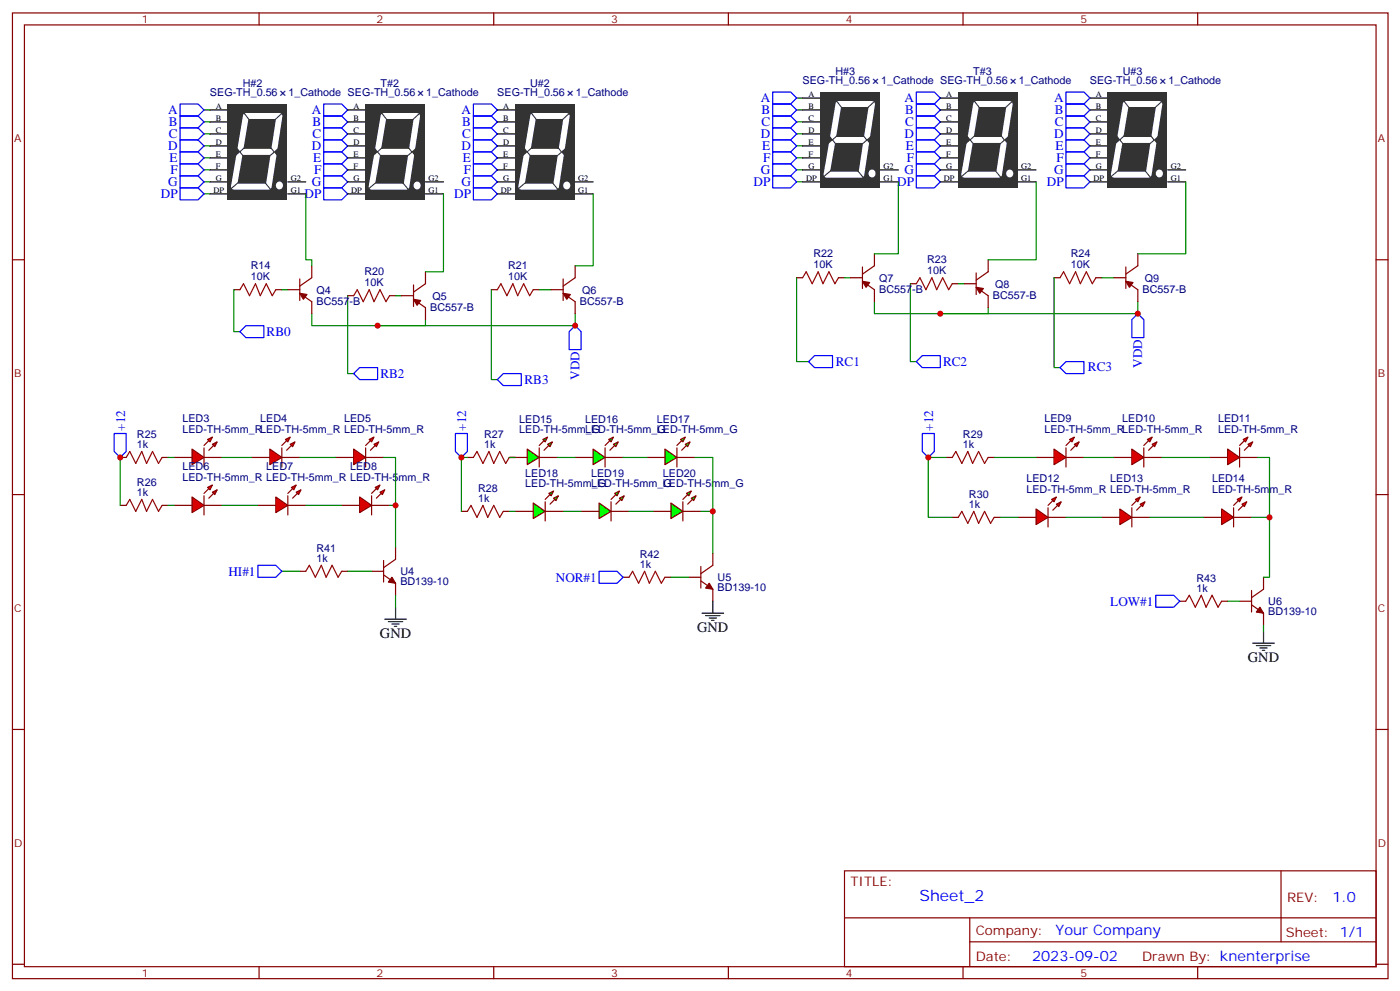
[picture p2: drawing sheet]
<svg xmlns="http://www.w3.org/2000/svg" width="413mm" height="292mm" viewBox="0 0 413 292" stroke-linecap="round" stroke-linejoin="round" font-family="sans-serif">
<g fill="none" stroke="#870000" stroke-width=".35">
<path d="M3.7 3.8h405.3v284.3h-405.3zM7.2 7.3h398.3v277.3h-398.3zM76.3 3.8v3.5M145.5 3.8v3.5M214.6 3.8v3.5M283.8 3.8v3.5M352.9 3.8v3.5M3.7 76.5h3.5M405.5 76.5h3.5M3.7 145.6h3.5M405.5 145.6h3.5M3.7 214.8h3.5"/>
<path d="M405.5 214.8h3.5M248.8 256.4h156.7v28.2h-156.7zM377.5 256.4v20.9M248.9 270.2h156.5M285.8 277.3h119.6M285.8 270.2v14.2M3.7 283.9h3.5M76.3 284.6v3.5M145.5 284.6v3.5M214.6 284.6v3.5M283.8 284.6v3.5M352.9 284.6v3.5"/>
<path d="M405.5 283.9h3.5"/>
</g>
<path d="M60.1 39.4h1.8M60.1 35.9h1.8M60.1 32.4h1.8M60.1 57.1h1.8M60.1 53.6h1.8M60.1 50h1.8M60.1 46.5h1.8M60.1 43h1.8" fill="none" stroke="#008700" stroke-width=".35"/>
<path d="M61.9 32.4h5.3M61.9 35.9h5.3M61.9 39.4h5.3M61.9 43h5.3M61.9 46.5h5.3M61.9 50h5.3M61.9 53.6h5.3M61.9 57.1h5.3M84.8 53.6h5.3M84.8 57.1h5.3" fill="none" stroke="#000" stroke-width=".35"/>
<path d="M67 30.6h17.6v28.3h-17.6z" fill="#333"/>
<path d="M70.7 44.7l-1.8 10.3h10.3l3.1-20.9h-9.8l-1.8 10.6h9.9" fill="none" stroke="#fff" stroke-width="1.8"/>
<path d="M71.8 33.1l9 11.7-13.3 11.2M83.4 33.1l-12.7 11.6 9.5 11.7" fill="none" stroke="#333" stroke-width=".32"/>
<path d="M69.6 43.2l1.2 1.5-1.6 1.5zM80.7 44.7l1.1 1.3 .4-2.6z" fill="#333"/>
<circle cx="82.3" cy="54.6" r="1.11" fill="#fff"/>
<g fill="none" stroke="#00f" stroke-width=".35">
<path d="M53.1 30.6h5.2l1.8 1.8-1.8 1.7h-5.2zM53.1 34.1h5.2l1.8 1.8-1.8 1.8h-5.2zM53.1 37.7h5.2l1.8 1.7-1.8 1.8h-5.2zM95.4 37.7h5.3l1.7 1.7-1.7 1.8h-5.3zM95.4 34.1h5.3l1.7 1.8-1.7 1.8h-5.3zM95.4 30.6h5.3l1.7 1.8-1.7 1.7h-5.3zM53.1 41.2h5.2l1.8 1.8-1.8 1.7h-5.2zM53.1 44.7h5.2l1.8 1.8-1.8 1.8h-5.2zM53.1 48.3h5.2l1.8 1.7-1.8 1.8h-5.2zM53.1 51.8h5.2l1.8 1.8-1.8 1.7h-5.2zM53.1 55.3h5.2l1.8 1.8-1.8 1.7h-5.2zM95.4 55.3h5.3l1.7 1.8-1.7 1.7h-5.3z"/>
<path d="M95.4 51.8h5.3l1.7 1.8-1.7 1.7h-5.3zM95.4 48.3h5.3l1.7 1.7-1.7 1.8h-5.3zM95.4 44.7h5.3l1.7 1.8-1.7 1.8h-5.3zM95.4 41.2h5.3l1.7 1.8-1.7 1.7h-5.3z"/>
</g>
<path d="M102.4 32.4h5.3M102.4 35.9h5.3M102.4 39.4h5.3M102.4 43h5.3M102.4 46.5h5.3M102.4 50h5.3M102.4 53.6h5.3M102.4 57.1h5.3M125.4 53.6h5.3M125.4 57.1h5.3" fill="none" stroke="#000" stroke-width=".35"/>
<path d="M107.6 30.6h17.6v28.3h-17.6z" fill="#333"/>
<path d="M111.3 44.7l-1.8 10.3h10.2l3.2-20.9h-9.9l-1.7 10.6h9.8" fill="none" stroke="#fff" stroke-width="1.8"/>
<path d="M112.3 33.1l9.1 11.7-13.3 11.2M124 33.1l-12.8 11.6 9.6 11.7" fill="none" stroke="#333" stroke-width=".32"/>
<path d="M110.2 43.2l1.2 1.5-1.6 1.5zM121.3 44.7l1.1 1.3 .4-2.6z" fill="#333"/>
<circle cx="122.8" cy="54.6" r="1.11" fill="#fff"/>
<path d="M139.5 37.7h5.3l1.7 1.7-1.7 1.8h-5.3zM139.5 34.1h5.3l1.7 1.8-1.7 1.8h-5.3zM139.5 30.6h5.3l1.7 1.8-1.7 1.7h-5.3zM139.5 55.3h5.3l1.7 1.8-1.7 1.7h-5.3zM139.5 51.8h5.3l1.7 1.8-1.7 1.7h-5.3zM139.5 48.3h5.3l1.7 1.7-1.7 1.8h-5.3zM139.5 44.7h5.3l1.7 1.8-1.7 1.8h-5.3zM139.5 41.2h5.3l1.7 1.8-1.7 1.7h-5.3z" fill="none" stroke="#00f" stroke-width=".35"/>
<path d="M146.5 32.4h5.3M146.5 35.9h5.3M146.5 39.4h5.3M146.5 43h5.3M146.5 46.5h5.3M146.5 50h5.3M146.5 53.6h5.3M146.5 57.1h5.3M169.5 53.6h5.3M169.5 57.1h5.3" fill="none" stroke="#000" stroke-width=".35"/>
<path d="M151.7 30.6h17.6v28.3h-17.6z" fill="#333"/>
<path d="M155.4 44.7l-1.8 10.3h10.2l3.2-20.9h-9.9l-1.7 10.6h9.8" fill="none" stroke="#fff" stroke-width="1.8"/>
<path d="M156.4 33.1l9.1 11.7-13.3 11.2M168.1 33.1l-12.8 11.6 9.6 11.7" fill="none" stroke="#333" stroke-width=".32"/>
<path d="M154.3 43.2l1.2 1.5-1.6 1.5zM165.3 44.7l1.2 1.3 .4-2.6z" fill="#333"/>
<circle cx="166.9" cy="54.6" r="1.11" fill="#fff"/>
<path d="M234.7 39.4h1.8M234.7 35.9h1.8M234.7 32.4h1.8M234.7 28.9h1.8M234.7 53.6h1.8M234.7 50h1.8M234.7 46.5h1.8M234.7 43h1.8" fill="none" stroke="#008700" stroke-width=".35"/>
<path d="M236.5 28.9h5.3M236.5 32.4h5.3M236.5 35.9h5.3M236.5 39.4h5.3M236.5 43h5.3M236.5 46.5h5.3M236.5 50h5.3M236.5 53.6h5.3M259.4 50h5.3M259.4 53.6h5.3" fill="none" stroke="#000" stroke-width=".35"/>
<path d="M241.6 27.1h17.7v28.2h-17.7z" fill="#333"/>
<path d="M245.3 41.2l-1.7 10.2h10.2l3.2-20.8h-9.9l-1.8 10.6h9.9" fill="none" stroke="#fff" stroke-width="1.8"/>
<path d="M246.4 29.6l9 11.7-13.3 11.2M258 29.6l-12.7 11.6 9.5 11.6" fill="none" stroke="#333" stroke-width=".32"/>
<path d="M244.3 39.7l1.2 1.5-1.7 1.4zM255.3 41.2l1.1 1.3 .4-2.7z" fill="#333"/>
<circle cx="256.9" cy="51.1" r="1.11" fill="#fff"/>
<g fill="none" stroke="#00f" stroke-width=".35">
<path d="M227.7 27.1h5.3l1.7 1.8-1.7 1.7h-5.3zM227.7 30.6h5.3l1.7 1.8-1.7 1.7h-5.3zM227.7 34.1h5.3l1.7 1.8-1.7 1.8h-5.3zM227.7 37.7h5.3l1.7 1.7-1.7 1.8h-5.3zM270 37.7h5.3l1.8 1.7-1.8 1.8h-5.3zM270 34.1h5.3l1.8 1.8-1.8 1.8h-5.3zM270 30.6h5.3l1.8 1.8-1.8 1.7h-5.3zM270 27.1h5.3l1.8 1.8-1.8 1.7h-5.3zM227.7 41.2h5.3l1.7 1.8-1.7 1.7h-5.3zM227.7 44.7h5.3l1.7 1.8-1.7 1.8h-5.3zM227.7 48.3h5.3l1.7 1.7-1.7 1.8h-5.3zM227.7 51.8h5.3l1.7 1.8-1.7 1.7h-5.3z"/>
<path d="M270 51.8h5.3l1.8 1.8-1.8 1.7h-5.3zM270 48.3h5.3l1.8 1.7-1.8 1.8h-5.3zM270 44.7h5.3l1.8 1.8-1.8 1.8h-5.3zM270 41.2h5.3l1.8 1.8-1.8 1.7h-5.3z"/>
</g>
<path d="M277.1 28.9h5.3M277.1 32.4h5.3M277.1 35.9h5.3M277.1 39.4h5.3M277.1 43h5.3M277.1 46.5h5.3M277.1 50h5.3M277.1 53.6h5.3M300 50h5.3M300 53.6h5.3" fill="none" stroke="#000" stroke-width=".35"/>
<path d="M282.2 27.1h17.6v28.2h-17.6z" fill="#333"/>
<path d="M285.9 41.2l-1.8 10.2h10.3l3.1-20.8h-9.8l-1.8 10.6h9.9" fill="none" stroke="#fff" stroke-width="1.8"/>
<path d="M286.9 29.6l9.1 11.7-13.3 11.2M298.6 29.6l-12.7 11.6 9.5 11.6" fill="none" stroke="#333" stroke-width=".32"/>
<path d="M284.8 39.7l1.2 1.5-1.6 1.4zM295.9 41.2l1.1 1.3 .4-2.7z" fill="#333"/>
<circle cx="297.5" cy="51.1" r="1.11" fill="#fff"/>
<path d="M314.1 37.7h5.3l1.8 1.7-1.8 1.8h-5.3zM314.1 34.1h5.3l1.8 1.8-1.8 1.8h-5.3zM314.1 30.6h5.3l1.8 1.8-1.8 1.7h-5.3zM314.1 27.1h5.3l1.8 1.8-1.8 1.7h-5.3zM314.1 51.8h5.3l1.8 1.8-1.8 1.7h-5.3zM314.1 48.3h5.3l1.8 1.7-1.8 1.8h-5.3zM314.1 44.7h5.3l1.8 1.8-1.8 1.8h-5.3zM314.1 41.2h5.3l1.8 1.8-1.8 1.7h-5.3z" fill="none" stroke="#00f" stroke-width=".35"/>
<path d="M321.2 28.9h5.3M321.2 32.4h5.3M321.2 35.9h5.3M321.2 39.4h5.3M321.2 43h5.3M321.2 46.5h5.3M321.2 50h5.3M321.2 53.6h5.3M344.1 50h5.3M344.1 53.6h5.3" fill="none" stroke="#000" stroke-width=".35"/>
<path d="M326.3 27.1h17.6v28.2h-17.6z" fill="#333"/>
<path d="M330 41.2l-1.8 10.2h10.3l3.1-20.8h-9.8l-1.8 10.6h9.9" fill="none" stroke="#fff" stroke-width="1.8"/>
<path d="M331 29.6l9.1 11.7-13.3 11.2M342.7 29.6l-12.7 11.6 9.5 11.6" fill="none" stroke="#333" stroke-width=".32"/>
<path d="M328.9 39.7l1.2 1.5-1.6 1.4zM340 41.2l1.1 1.3 .4-2.7z" fill="#333"/>
<circle cx="341.6" cy="51.1" r="1.11" fill="#fff"/>
<g fill="none" stroke="#008700" stroke-width=".35">
<path d="M90.1 57.1v19.4h1.8v1.7M130.7 57.1v22.9h-5.3M174.8 57.1v21.1h-5.3M264.7 53.6v21.1h-7M305.3 53.6v22.9h-14.1M349.4 53.6v21.1h-14.1M68.9 85.3v12.3h1.8M83 85.3h1.8M91.9 92.4v3.5h33.5v-1.8M102.4 87.1v22.9h1.8M116.6 87.1h1.7M144.8 85.3v26.5h1.7"/>
<path d="M158.9 85.3h3.5M169.5 92.4v3.5h-58.2M234.7 81.8v24.7h3.6M248.8 81.8h1.8M257.7 88.8v3.6h33.5v-1.8M268.3 83.5v23h1.7M282.4 83.5h1.7M310.6 81.8v26.4h1.7M324.7 81.8h3.5M335.3 88.8v3.6h-58.2"/>
</g>
<path d="M70.7 97.6l1.8-1.7h5.3v3.5h-5.3zM169.5 95.9l1.7 1.7v5.3h-3.5v-5.3zM335.3 92.4l1.7 1.7v5.3h-3.5v-5.3zM106 108.2h5.3v3.6h-5.3l-1.8-1.8zM146.5 111.8l1.8-1.8h5.3v3.5h-5.3zM238.3 106.5l1.7-1.8h5.3v3.5h-5.3zM270 106.5l1.8-1.8h5.3v3.5h-5.3zM314.1 106.5h5.3v3.5h-5.3l-1.8-1.8z" fill="none" stroke="#00f" stroke-width=".35"/>
<path d="M70.7 85.3l1.1-1.8 1.7 3.6 1.8-3.6 1.4 3.6 1.8-3.6 1.7 3.6 1.1-1.8M104.2 87.1l1.1-1.8 1.7 3.5 1.8-3.5 1.4 3.5 1.8-3.5 1.7 3.5 1.1-1.7M146.5 85.3l1.1-1.8 1.8 3.6 1.7-3.6 1.4 3.6 1.8-3.6 1.8 3.6 1-1.8M236.5 81.8l1.1-1.8 1.7 3.5 1.8-3.5 1.4 3.5 1.8-3.5 1.7 3.5 1.1-1.7M270 83.5l1.1-1.7 1.7 3.5 1.8-3.5 1.4 3.5 1.8-3.5 1.7 3.5 1.1-1.8M312.3 81.8l1.1-1.8 1.8 3.5 1.7-3.5 1.4 3.5 1.8-3.5 1.8 3.5 1-1.7" fill="none" stroke="#a10000" stroke-width=".35"/>
<g fill="none" stroke="#870000" stroke-width=".35">
<path d="M91.9 78.2v3.6l-3.6 2.4M169.5 78.2v3.6l-3.6 2.4M254.1 78.6v6.3M257.7 74.7v3.5l-3.6 2.5M291.2 76.5v3.5l-3.5 2.5M331.8 78.6v6.3M335.3 74.7v3.5l-3.5 2.5M68.9 85.3h1.8M81.3 85.3h1.7M84.8 85.3h3.5M88.3 86.4l3.6 2.4v3.6M88.3 82.1v6.4"/>
<path d="M102.4 87.1h1.8M114.8 87.1h1.8M118.3 87.1h3.5M121.8 88.1l3.6 2.5v3.5M121.8 83.9v6.3M125.4 80v3.5l-3.6 2.5M144.8 85.3h1.7M157.1 85.3h1.8M162.4 85.3h3.5M165.9 86.4l3.6 2.4v3.6M165.9 82.1v6.4M234.7 81.8h1.8"/>
<path d="M247.1 81.8h1.7M250.6 81.8h3.5M254.1 82.8l3.6 2.5v3.5M268.3 83.5h1.7M280.6 83.5h1.8M284.1 83.5h3.6M287.7 84.6l3.5 2.5v3.5M287.7 80.4v6.3M310.6 81.8h1.7M322.9 81.8h1.8M328.2 81.8h3.6M331.8 82.8l3.5 2.5v3.5"/>
</g>
<g fill="#870000" stroke="#870000" stroke-width=".35">
<path d="M88.3 86.4l2.2 .3-1.1 1.4z"/>
<path d="M121.8 88.1l2.2 .4-1.1 1.4z"/>
<path d="M165.9 86.4l2.2 .3-1.1 1.4z"/>
<path d="M254.1 82.8l2.2 .4-1.1 1.4z"/>
<path d="M287.7 84.6l2.1 .3-1.1 1.5z"/>
<path d="M331.8 82.8l2.1 .4-1.1 1.4z"/>
</g>
<g fill="#f00" stroke="#870000" stroke-width=".35">
<path d="M56.6 132.2l3.5 2.5-3.5 2.1z"/>
<path d="M60.1 131.9v5.6z"/>
</g>
<g fill="#870000" stroke="#870000" stroke-width=".35">
<path d="M60.1 131.2l1.4-1.4z"/>
<path d="M61.5 132.6l1.4-1.4z"/>
</g>
<g fill="#f00" stroke="#870000" stroke-width=".35">
<path d="M61.2 129.4l1.4-.7-.7 1.4z"/>
<path d="M62.6 130.8l1.4-.7-.7 1.4z"/>
</g>
<path d="M51.3 134.7h5.3M60.1 134.7h5.3" fill="none" stroke="#870000" stroke-width=".35"/>
<g fill="#f00" stroke="#870000" stroke-width=".35">
<path d="M79.5 132.2l3.5 2.5-3.5 2.1z"/>
<path d="M83 131.9v5.6z"/>
</g>
<g fill="#870000" stroke="#870000" stroke-width=".35">
<path d="M84.5 129.8l-1.5 1.4z"/>
<path d="M84.5 132.6l1.4-1.4z"/>
</g>
<g fill="#f00" stroke="#870000" stroke-width=".35">
<path d="M84.1 129.4l1.4-.7-.7 1.4z"/>
<path d="M85.5 130.8l1.4-.7-.7 1.4z"/>
</g>
<path d="M74.2 134.7h5.3M83 134.7h5.3" fill="none" stroke="#870000" stroke-width=".35"/>
<g fill="#f00" stroke="#870000" stroke-width=".35">
<path d="M104.2 132.2l3.5 2.5-3.5 2.1z"/>
<path d="M107.7 131.9v5.6z"/>
</g>
<g fill="#870000" stroke="#870000" stroke-width=".35">
<path d="M107.7 131.2l1.4-1.4z"/>
<path d="M109.1 132.6l1.5-1.4z"/>
</g>
<g fill="#f00" stroke="#870000" stroke-width=".35">
<path d="M108.8 129.4l1.4-.7-.7 1.4z"/>
<path d="M110.2 130.8l1.4-.7-.7 1.4z"/>
</g>
<path d="M98.9 134.7h5.3M107.7 134.7h5.3" fill="none" stroke="#870000" stroke-width=".35"/>
<g fill="#f00" stroke="#870000" stroke-width=".35">
<path d="M56.6 146.3l3.5 2.5-3.5 2.1z"/>
<path d="M60.1 146v5.6z"/>
</g>
<g fill="#870000" stroke="#870000" stroke-width=".35">
<path d="M61.5 143.9l-1.4 1.4z"/>
<path d="M61.5 146.7l1.4-1.4z"/>
</g>
<g fill="#f00" stroke="#870000" stroke-width=".35">
<path d="M61.2 143.5l1.4-.7-.7 1.4z"/>
<path d="M62.6 144.9l1.4-.7-.7 1.4z"/>
</g>
<path d="M51.3 148.8h5.3M60.1 148.8h5.3" fill="none" stroke="#870000" stroke-width=".35"/>
<g fill="#f00" stroke="#870000" stroke-width=".35">
<path d="M81.3 146.3l3.5 2.5-3.5 2.1z"/>
<path d="M84.8 146v5.6z"/>
</g>
<g fill="#870000" stroke="#870000" stroke-width=".35">
<path d="M86.2 143.9l-1.4 1.4z"/>
<path d="M86.2 146.7l1.4-1.4z"/>
</g>
<g fill="#f00" stroke="#870000" stroke-width=".35">
<path d="M85.9 143.5l1.4-.7-.7 1.4z"/>
<path d="M87.3 144.9l1.4-.7-.7 1.4z"/>
</g>
<path d="M76 148.8h5.3M84.8 148.8h5.3" fill="none" stroke="#870000" stroke-width=".35"/>
<g fill="#f00" stroke="#870000" stroke-width=".35">
<path d="M106 146.3l3.5 2.5-3.5 2.1z"/>
<path d="M109.5 146v5.6z"/>
</g>
<g fill="#870000" stroke="#870000" stroke-width=".35">
<path d="M109.5 145.3l1.4-1.4z"/>
<path d="M110.9 146.7l1.4-1.4z"/>
</g>
<g fill="#f00" stroke="#870000" stroke-width=".35">
<path d="M110.6 143.5l1.4-.7-.7 1.4z"/>
<path d="M112 144.9l1.4-.7-.7 1.4z"/>
</g>
<path d="M100.7 148.8h5.3M109.5 148.8h5.3" fill="none" stroke="#870000" stroke-width=".35"/>
<g fill="#f00" stroke="#870000" stroke-width=".35">
<path d="M310.6 132.2l3.5 2.5-3.5 2.1z"/>
<path d="M314.1 131.9v5.6z"/>
</g>
<g fill="#870000" stroke="#870000" stroke-width=".35">
<path d="M315.5 129.8l-1.4 1.4z"/>
<path d="M315.5 132.6l1.4-1.4z"/>
</g>
<g fill="#f00" stroke="#870000" stroke-width=".35">
<path d="M315.2 129.4l1.4-.7-.7 1.4z"/>
<path d="M316.6 130.8l1.4-.7-.7 1.4z"/>
</g>
<path d="M305.3 134.7h5.3M314.1 134.7h5.3" fill="none" stroke="#870000" stroke-width=".35"/>
<g fill="#f00" stroke="#870000" stroke-width=".35">
<path d="M333.5 132.2l3.5 2.5-3.5 2.1z"/>
<path d="M337 131.9v5.6z"/>
</g>
<g fill="#870000" stroke="#870000" stroke-width=".35">
<path d="M337 131.2l1.5-1.4z"/>
<path d="M338.5 132.6l1.4-1.4z"/>
</g>
<g fill="#f00" stroke="#870000" stroke-width=".35">
<path d="M338.1 129.4l1.4-.7-.7 1.4z"/>
<path d="M339.5 130.8l1.4-.7-.7 1.4z"/>
</g>
<path d="M328.2 134.7h5.3M337 134.7h5.3" fill="none" stroke="#870000" stroke-width=".35"/>
<g fill="#f00" stroke="#870000" stroke-width=".35">
<path d="M361.7 132.2l3.6 2.5-3.6 2.1z"/>
<path d="M365.3 131.9v5.6z"/>
</g>
<g fill="#870000" stroke="#870000" stroke-width=".35">
<path d="M365.3 131.2l1.4-1.4z"/>
<path d="M366.7 132.6l1.4-1.4z"/>
</g>
<g fill="#f00" stroke="#870000" stroke-width=".35">
<path d="M366.3 129.4l1.4-.7-.7 1.4z"/>
<path d="M367.7 130.8l1.4-.7-.7 1.4z"/>
</g>
<path d="M356.4 134.7h5.3M365.3 134.7h5.3" fill="none" stroke="#870000" stroke-width=".35"/>
<g fill="#f00" stroke="#870000" stroke-width=".35">
<path d="M305.3 149.9l3.5 2.4-3.5 2.1z"/>
<path d="M308.8 149.5v5.7z"/>
</g>
<g fill="#870000" stroke="#870000" stroke-width=".35">
<path d="M308.8 148.8l1.4-1.4z"/>
<path d="M310.2 150.2l1.4-1.4z"/>
</g>
<g fill="#f00" stroke="#870000" stroke-width=".35">
<path d="M309.9 147l1.4-.7-.7 1.4z"/>
<path d="M311.3 148.4l1.4-.7-.7 1.5z"/>
</g>
<path d="M300 152.3h5.3M308.8 152.3h5.3" fill="none" stroke="#870000" stroke-width=".35"/>
<g fill="#f00" stroke="#870000" stroke-width=".35">
<path d="M330 149.9l3.5 2.4-3.5 2.1z"/>
<path d="M333.5 149.5v5.7z"/>
</g>
<g fill="#870000" stroke="#870000" stroke-width=".35">
<path d="M334.9 147.4l-1.4 1.4z"/>
<path d="M334.9 150.2l1.4-1.4z"/>
</g>
<g fill="#f00" stroke="#870000" stroke-width=".35">
<path d="M334.6 147l1.4-.7-.7 1.4z"/>
<path d="M336 148.4l1.4-.7-.7 1.5z"/>
</g>
<path d="M324.7 152.3h5.3M333.5 152.3h5.3" fill="none" stroke="#870000" stroke-width=".35"/>
<g fill="#f00" stroke="#870000" stroke-width=".35">
<path d="M360 149.9l3.5 2.4-3.5 2.1z"/>
<path d="M363.5 149.5v5.7z"/>
</g>
<g fill="#870000" stroke="#870000" stroke-width=".35">
<path d="M363.5 148.8l1.4-1.4z"/>
<path d="M364.9 150.2l1.4-1.4z"/>
</g>
<g fill="#f00" stroke="#870000" stroke-width=".35">
<path d="M364.6 147l1.4-.7-.7 1.4z"/>
<path d="M366 148.4l1.4-.7-.7 1.5z"/>
</g>
<path d="M150.1 134.7h5.3M158.9 134.7h5.3M354.7 152.3h5.3M363.5 152.3h5.3" fill="none" stroke="#870000" stroke-width=".35"/>
<g fill="#0f0" stroke="#870000" stroke-width=".35">
<path d="M161.4 130.8l1.4-.7-.7 1.4z"/>
<path d="M159.9 129.4l1.5-.7-.7 1.4z"/>
</g>
<g fill="#870000" stroke="#870000" stroke-width=".35">
<path d="M160.3 132.6l1.4-1.4z"/>
<path d="M158.9 131.2l1.4-1.4z"/>
</g>
<path d="M158.9 131.9v5.6z" fill="#f00" stroke="#870000" stroke-width=".35"/>
<path d="M155.4 132.2l3.5 2.5-3.5 2.1z" fill="#0f0" stroke="#870000" stroke-width=".35"/>
<path d="M169.5 134.7h5.3M178.3 134.7h5.3" fill="none" stroke="#870000" stroke-width=".35"/>
<g fill="#0f0" stroke="#870000" stroke-width=".35">
<path d="M180.8 130.8l1.4-.7-.7 1.4z"/>
<path d="M179.4 129.4l1.4-.7-.7 1.4z"/>
</g>
<g fill="#870000" stroke="#870000" stroke-width=".35">
<path d="M179.7 132.6l1.4-1.4z"/>
<path d="M178.3 131.2l1.4-1.4z"/>
</g>
<path d="M178.3 131.9v5.6z" fill="#f00" stroke="#870000" stroke-width=".35"/>
<path d="M174.8 132.2l3.5 2.5-3.5 2.1z" fill="#0f0" stroke="#870000" stroke-width=".35"/>
<path d="M190.6 134.7h5.3M199.5 134.7h5.3" fill="none" stroke="#870000" stroke-width=".35"/>
<g fill="#0f0" stroke="#870000" stroke-width=".35">
<path d="M201.9 130.8l1.4-.7-.7 1.4z"/>
<path d="M200.5 129.4l1.4-.7-.7 1.4z"/>
</g>
<g fill="#870000" stroke="#870000" stroke-width=".35">
<path d="M200.9 132.6l1.4-1.4z"/>
<path d="M199.5 131.2l1.4-1.4z"/>
</g>
<path d="M199.5 131.9v5.6z" fill="#f00" stroke="#870000" stroke-width=".35"/>
<path d="M195.9 132.2l3.6 2.5-3.6 2.1z" fill="#0f0" stroke="#870000" stroke-width=".35"/>
<path d="M151.8 150.6h5.3M160.7 150.6h5.2" fill="none" stroke="#870000" stroke-width=".35"/>
<g fill="#0f0" stroke="#870000" stroke-width=".35">
<path d="M163.1 146.7l1.4-.7-.7 1.4z"/>
<path d="M161.7 145.3l1.4-.7-.7 1.4z"/>
</g>
<g fill="#870000" stroke="#870000" stroke-width=".35">
<path d="M162.1 148.4l1.4-1.4z"/>
<path d="M162.1 145.6l-1.4 1.4z"/>
</g>
<path d="M160.7 147.7v5.7z" fill="#f00" stroke="#870000" stroke-width=".35"/>
<path d="M157.1 148.1l3.6 2.5-3.6 2.1z" fill="#0f0" stroke="#870000" stroke-width=".35"/>
<path d="M171.2 150.6h5.3M180.1 150.6h5.2" fill="none" stroke="#870000" stroke-width=".35"/>
<g fill="#0f0" stroke="#870000" stroke-width=".35">
<path d="M182.5 146.7l1.4-.7-.7 1.4z"/>
<path d="M181.1 145.3l1.4-.7-.7 1.4z"/>
</g>
<g fill="#870000" stroke="#870000" stroke-width=".35">
<path d="M181.5 148.4l1.4-1.4z"/>
<path d="M180.1 147l1.4-1.4z"/>
</g>
<path d="M180.1 147.7v5.7z" fill="#f00" stroke="#870000" stroke-width=".35"/>
<path d="M176.5 148.1l3.6 2.5-3.6 2.1z" fill="#0f0" stroke="#870000" stroke-width=".35"/>
<path d="M192.4 150.6h5.3M201.2 150.6h5.3" fill="none" stroke="#870000" stroke-width=".35"/>
<g fill="#0f0" stroke="#870000" stroke-width=".35">
<path d="M203.7 146.7l1.4-.7-.7 1.4z"/>
<path d="M202.3 145.3l1.4-.7-.7 1.4z"/>
</g>
<g fill="#870000" stroke="#870000" stroke-width=".35">
<path d="M202.6 148.4l1.4-1.4z"/>
<path d="M201.2 147l1.4-1.4z"/>
</g>
<path d="M201.2 147.7v5.7z" fill="#f00" stroke="#870000" stroke-width=".35"/>
<path d="M197.7 148.1l3.5 2.5-3.5 2.1z" fill="#0f0" stroke="#870000" stroke-width=".35"/>
<g fill="none" stroke="#008700" stroke-width=".35">
<path d="M35.4 134.7v14.1M49.5 134.7h1.8M65.4 134.7h8.8M88.3 134.7h10.6M113 134.7h3.6v14.1h-1.8M137.7 134.7h-1.7v15.9M150.1 134.7h1.7M164.2 134.7h5.3M183.6 134.7h7M204.8 134.7h5.2v15.9h-3.5M278.8 134.7h-5.3v17.6h7.1M292.9 134.7h12.4"/>
<path d="M319.4 134.7h8.8M342.3 134.7h14.1M370.6 134.7h3.5v17.6h-5.3M49.5 148.8h1.8M65.4 148.8h10.6M90.1 148.8h10.6M116.6 148.8v12.3M150.1 150.6h1.7M165.9 150.6h5.3M185.3 150.6h7.1M210 150.6v12.3M294.7 152.3h5.3"/>
<path d="M314.1 152.3h10.6M338.8 152.3h15.9M374.1 152.3v17.7h-1.8M83 168.2h5.3M102.4 168.2h7.1M116.6 175.3v3.5M197.7 170h5.3M361.7 177h3.6M372.3 184.1v1.7"/>
</g>
<g fill="#870000" stroke="#870000" stroke-width=".35">
<path d="M115.5 170l1.1 1.7-2.2-.3z"/>
<path d="M209 171.7l1 1.8-2.1-.4z"/>
<path d="M371.3 178.8l1 1.8-2.1-.4z"/>
</g>
<g fill="none" stroke="#870000" stroke-width=".35">
<path d="M35.4 134.7h1.8M47.8 134.7h1.7M137.7 134.7h1.8M150.1 134.7h1.7M278.8 134.7h1.8M291.2 134.7h1.7M35.4 148.8h1.8M47.8 148.8h1.7M136 150.6h1.7M148.3 150.6h1.8M280.6 152.3h1.8M292.9 152.3h1.8"/>
<path d="M88.3 168.2h1.8M100.7 168.2h1.7M109.5 168.2h3.5M113 169.3l3.6 2.4v3.6M113 165v6.4M116.6 161.1v3.6l-3.6 2.4M183.6 170h1.7M195.9 170h1.8M203 170h3.5M206.5 171l3.5 2.5v3.5M206.5 166.8v6.3M210 162.9v3.5l-3.5 2.5"/>
<path d="M347.6 177h1.8M360 177h1.7M365.3 177h3.5M368.8 178.1l3.5 2.5v3.5M368.8 173.8v6.4M372.3 170v3.5l-3.5 2.5"/>
</g>
<g fill="none" stroke="#000" stroke-width=".35">
<path d="M116.6 178.8v3.5M210 177v3.6M113.4 182.3h6.3M114.4 183h4.3M115.5 183.7h2.1M116.2 184.4h.7M206.9 180.6h6.3M207.9 181.3h4.3M209 182h2.1M209.7 182.7h.7M369.1 189.4h6.4M370.2 190.1h4.2"/>
<path d="M371.3 190.8h2.1M372 191.5h.7M372.3 185.8v3.6"/>
</g>
<path d="M37.2 134.7l1-1.8 1.8 3.6 1.8-3.6 1.4 3.6 1.7-3.6 1.8 3.6 1.1-1.8M139.5 134.7l1-1.8 1.8 3.6 1.8-3.6 1.4 3.6 1.7-3.6 1.8 3.6 1.1-1.8M280.6 134.7l1.1-1.8 1.7 3.6 1.8-3.6 1.4 3.6 1.8-3.6 1.7 3.6 1.1-1.8M37.2 148.8l1-1.8 1.8 3.6 1.8-3.6 1.4 3.6 1.7-3.6 1.8 3.6 1.1-1.8M137.7 150.6l1.1-1.8 1.7 3.5 1.8-3.5 1.4 3.5 1.8-3.5 1.7 3.5 1.1-1.7M282.4 152.3l1-1.7 1.8 3.5 1.7-3.5 1.5 3.5 1.7-3.5 1.8 3.5 1-1.8M90.1 168.2l1.1-1.8 1.7 3.6 1.8-3.6 1.4 3.6 1.8-3.6 1.7 3.6 1.1-1.8M185.3 170l1.1-1.8 1.8 3.5 1.7-3.5 1.4 3.5 1.8-3.5 1.8 3.5 1-1.7M349.4 177l1-1.7 1.8 3.5 1.8-3.5 1.4 3.5 1.8-3.5 1.7 3.5 1.1-1.8" fill="none" stroke="#a10000" stroke-width=".35"/>
<path d="M33.7 127.6h3.5v5.3l-1.8 1.8-1.7-1.8zM134.2 127.6h3.5v5.3l-1.7 1.8-1.8-1.8zM271.8 127.6h3.5v5.3l-1.8 1.8-1.7-1.8zM76 166.4h5.3l1.7 1.8-1.7 1.8h-5.3zM176.5 168.2h5.3l1.8 1.8-1.8 1.7h-5.3zM340.6 175.3h5.3l1.7 1.7-1.7 1.8h-5.3z" fill="none" stroke="#00f" stroke-width=".35"/>
<g fill="#c00">
<circle cx="111.3" cy="95.9" r=".88"/>
<circle cx="169.5" cy="95.9" r=".88"/>
<circle cx="277.1" cy="92.4" r=".88"/>
<circle cx="335.3" cy="92.4" r=".88"/>
<circle cx="116.6" cy="148.8" r=".88"/>
<circle cx="210" cy="150.6" r=".88"/>
<circle cx="374.1" cy="152.3" r=".88"/>
<circle cx="35.4" cy="134.7" r=".88"/>
<circle cx="136" cy="134.7" r=".88"/>
<circle cx="273.5" cy="134.7" r=".88"/>
</g>
<text font-size="4.6" fill="#00f" x="270.9" y="265.4">Sheet_2</text>
<g font-size="4.2">
<text x="112" y="188">GND</text>
<text x="205.5" y="186.2">GND</text>
<text x="367.7" y="195">GND</text>
</g>
<g font-size="4.2" fill="#00f">
<text x="392.6" y="265.7">1.0</text>
<text x="311" y="275.2">Your Company</text>
<text x="304.1" y="283">2023-09-02</text>
</g>
<g font-size="3.9" fill="#00f">
<text x="49.6" y="33.5">A</text>
<text x="91.9" y="33.5">A</text>
<text x="136" y="33.5">A</text>
<text x="224.2" y="30">A</text>
<text x="224.4" y="33.5">B</text>
<text x="266.5" y="30">A</text>
<text x="266.7" y="33.5">B</text>
<text x="310.6" y="30">A</text>
<text x="310.8" y="33.5">B</text>
<text x="49.8" y="37.1">B</text>
<text x="49.8" y="40.6">C</text>
<text x="92.1" y="40.6">C</text>
<text x="92.1" y="37.1">B</text>
<text x="136.2" y="40.6">C</text>
<text x="136.2" y="37.1">B</text>
<text x="224.2" y="40.6">D</text>
<text x="224.4" y="37.1">C</text>
<text x="266.5" y="40.6">D</text>
<text x="266.7" y="37.1">C</text>
<text x="310.6" y="40.6">D</text>
<text x="310.8" y="37.1">C</text>
<text x="49.6" y="44.1">D</text>
<text x="50" y="47.7">E</text>
<text x="91.9" y="44.1">D</text>
<text x="92.3" y="47.7">E</text>
<text x="136" y="44.1">D</text>
<text x="136.4" y="47.7">E</text>
<text x="224.6" y="44.1">E</text>
<text x="224.8" y="47.7">F</text>
<text x="266.9" y="44.1">E</text>
<text x="267.2" y="47.7">F</text>
<text x="311" y="44.1">E</text>
<text x="311.3" y="47.7">F</text>
<text x="50.2" y="51.2">F</text>
<text x="92.6" y="51.2">F</text>
<text x="136.6" y="51.2">F</text>
<text x="224.2" y="51.2">G</text>
<text x="266.5" y="51.2">G</text>
<text x="310.6" y="51.2">G</text>
<text x="47.4" y="58.2">DP</text>
<text x="49.6" y="54.7">G</text>
<text x="89.8" y="58.2">DP</text>
<text x="91.9" y="54.7">G</text>
<text x="133.9" y="58.2">DP</text>
<text x="136" y="54.7">G</text>
<text x="222" y="54.7">DP</text>
<text x="264.4" y="54.7">DP</text>
<text x="308.5" y="54.7">DP</text>
<text x="78.6" y="99">RB0</text>
<text x="246.3" y="107.8">RC1</text>
<text x="277.9" y="107.8">RC2</text>
<text x="112.1" y="111.3">RB2</text>
<text x="154.6" y="113.1">RB3</text>
<text x="170.7" y="111.8" transform="rotate(-90 170.7 111.8)">VDD</text>
<text x="320.6" y="109.3">RC3</text>
<text x="336.5" y="108.3" transform="rotate(-90 336.5 108.3)">VDD</text>
<text x="36.9" y="126.8" transform="rotate(-90 36.9 126.8)">+12</text>
<text x="137.4" y="126.8" transform="rotate(-90 137.4 126.8)">+12</text>
<text x="275" y="126.8" transform="rotate(-90 275 126.8)">+12</text>
<text x="67.3" y="169.5">HI#1</text>
<text x="163.8" y="171.2">NOR#1</text>
<text x="327.2" y="178.3">LOW#1</text>
</g>
<g font-size="3.9" fill="#800">
<text x="250.6" y="261">TITLE:</text>
<text x="379.2" y="265.7">REV:</text>
<text x="287.5" y="275.2">Company:</text>
<text x="378.9" y="275.8">Sheet: 1/1</text>
<text x="287.5" y="282.9">Date:</text>
<text x="336.6" y="282.9">Drawn By: knenterprise</text>
</g>
<g font-size="3.2" fill="#800">
<text x="41.8" y="6.8">1</text>
<text x="110.9" y="6.8">2</text>
<text x="180.1" y="6.8">3</text>
<text x="249.2" y="6.8">4</text>
<text x="318.3" y="6.8">5</text>
<text x="4.2" y="41.9">A</text>
<text x="406" y="41.9">A</text>
<text x="4.2" y="111.1">B</text>
<text x="406" y="111.1">B</text>
<text x="4.2" y="180.2">C</text>
<text x="406" y="180.2">C</text>
<text x="4.2" y="249.3">D</text>
<text x="406" y="249.3">D</text>
<text x="41.8" y="287.6">1</text>
<text x="110.9" y="287.6">2</text>
<text x="180.1" y="287.6">3</text>
<text x="249.2" y="287.6">4</text>
<text x="318.3" y="287.6">5</text>
</g>
<g font-size="3.2" fill="#000080">
<text x="246.2" y="22.2">H#3</text>
<text x="286.8" y="22.2">T#3</text>
<text x="330.9" y="22.2">U#3</text>
<text x="61.9" y="28.2">SEG-TH_0.56</text>
<text x="71.6" y="25.7">H#2</text>
<text x="85" y="28.2">1_Cathode SEG-TH_0.56</text>
<text x="112.1" y="25.7">T#2</text>
<text x="125.6" y="28.2">1_Cathode</text>
<text x="146.5" y="28.2">SEG-TH_0.56</text>
<text x="156.2" y="25.7">U#2</text>
<text x="169.7" y="28.2">1_Cathode</text>
<text x="236.5" y="24.6">SEG-TH_0.56</text>
<text x="259.6" y="24.6">1_Cathode SEG-TH_0.56</text>
<text x="300.2" y="24.6">1_Cathode</text>
<text x="321.2" y="24.6">SEG-TH_0.56</text>
<text x="344.3" y="24.6">1_Cathode</text>
<text x="239.7" y="75.8">R22</text>
<text x="273.2" y="77.5">R23</text>
<text x="315.5" y="75.8">R24</text>
<text x="73.9" y="82.5">10K</text>
<text x="73.9" y="79.3">R14</text>
<text x="107.4" y="81.1">R20</text>
<text x="149.7" y="82.5">10K</text>
<text x="149.7" y="79.3">R21</text>
<text x="239.7" y="79">10K</text>
<text x="259.1" y="82.9">Q7</text>
<text x="273.2" y="80.7">10K</text>
<text x="315.5" y="79">10K</text>
<text x="337.3" y="83.1">Q9</text>
<text x="93.3" y="89.7">BC557-B</text>
<text x="93.3" y="86.4">Q4</text>
<text x="107.4" y="84.2">10K</text>
<text x="127.4" y="88.4">Q5</text>
<text x="170.9" y="89.7">BC557-B</text>
<text x="171.5" y="86.6">Q6</text>
<text x="259.1" y="86.1">BC557-B</text>
<text x="292.6" y="88">BC557-B</text>
<text x="293.2" y="84.8">Q8</text>
<text x="336.7" y="86.2">BC557-B</text>
<text x="126.8" y="91.5">BC557-B</text>
<text x="53.8" y="124.2">LED3</text>
<text x="76.7" y="124.2">LED4</text>
<text x="101.4" y="124.2">LED5</text>
<text x="153" y="124.5">LED15</text>
<text x="172.4" y="124.5">LED16</text>
<text x="193.6" y="124.5">LED17</text>
<text x="307.8" y="124.2">LED9</text>
<text x="330.7" y="124.2">LED10</text>
<text x="358.9" y="124.2">LED11</text>
<text x="40.3" y="131.9">1k</text>
<text x="40.3" y="128.9">R25</text>
<text x="53.8" y="127.6">LED-TH-5mm_RLED-TH-5mm_R LED-TH-5mm_R</text>
<text x="142.6" y="131.9">1k</text>
<text x="142.6" y="128.9">R27</text>
<text x="153" y="127.6">LED-TH-5mm_G</text>
<text x="172.4" y="127.6">LED-TH-5mm_G</text>
<text x="193.6" y="127.6">LED-TH-5mm_G</text>
<text x="283.8" y="131.9">1k</text>
<text x="283.8" y="128.9">R29</text>
<text x="307.8" y="127.6">LED-TH-5mm_RLED-TH-5mm_R</text>
<text x="358.9" y="127.6">LED-TH-5mm_R</text>
<text x="40.3" y="143">R26</text>
<text x="53.8" y="141.7">LED-TH-5mm_R LED-TH-5mm_R LED-TH-5mm_R</text>
<text x="53.8" y="138.3">LED6</text>
<text x="78.5" y="138.3">LED7</text>
<text x="103.1" y="138.3">LED8</text>
<text x="154.8" y="143.5">LED-TH-5mm_G</text>
<text x="154.8" y="140.3">LED18</text>
<text x="174.2" y="143.5">LED-TH-5mm_G</text>
<text x="174.2" y="140.3">LED19</text>
<text x="195.3" y="143.5">LED-TH-5mm_G</text>
<text x="195.3" y="140.3">LED20</text>
<text x="302.5" y="141.9">LED12</text>
<text x="327.2" y="141.9">LED13</text>
<text x="357.1" y="141.9">LED14</text>
<text x="40.3" y="146">1k</text>
<text x="140.9" y="147.7">1k</text>
<text x="140.9" y="144.8">R28</text>
<text x="285.5" y="149.5">1k</text>
<text x="285.5" y="146.6">R30</text>
<text x="302.5" y="145.3">LED-TH-5mm_R LED-TH-5mm_R</text>
<text x="357.1" y="145.3">LED-TH-5mm_R</text>
<text x="93.3" y="165.4">1k</text>
<text x="93.3" y="162.4">R41</text>
<text x="188.5" y="167.1">1k</text>
<text x="188.5" y="164.2">R42</text>
<text x="118" y="172.3">BD139-10</text>
<text x="118" y="169.4">U4</text>
<text x="211.5" y="171.1">U5</text>
<text x="352.6" y="171.3">R43</text>
<text x="211.5" y="174.1">BD139-10</text>
<text x="352.6" y="174.2">1k</text>
<text x="373.7" y="178.2">U6</text>
<text x="373.7" y="181.1">BD139-10</text>
</g>
<g font-size="2.5">
<text x="238.3" y="28.5">A</text>
<text x="278.8" y="28.5">A</text>
<text x="322.9" y="28.5">A</text>
<text x="63.6" y="32">A</text>
<text x="63.6" y="35.6">B</text>
<text x="104.2" y="32">A</text>
<text x="104.2" y="35.6">B</text>
<text x="148.3" y="32">A</text>
<text x="148.3" y="35.6">B</text>
<text x="238.3" y="32">B</text>
<text x="238.3" y="35.6">C</text>
<text x="278.8" y="32">B</text>
<text x="278.8" y="35.6">C</text>
<text x="322.9" y="32">B</text>
<text x="322.9" y="35.6">C</text>
<text x="63.6" y="39.1">C</text>
<text x="104.2" y="39.1">C</text>
<text x="148.3" y="39.1">C</text>
<text x="238.3" y="39.1">D</text>
<text x="278.8" y="39.1">D</text>
<text x="322.9" y="39.1">D</text>
<text x="63.6" y="42.6">D</text>
<text x="63.6" y="46.1">E</text>
<text x="104.2" y="42.6">D</text>
<text x="104.2" y="46.1">E</text>
<text x="148.3" y="42.6">D</text>
<text x="148.3" y="46.1">E</text>
<text x="238.3" y="42.6">E</text>
<text x="238.3" y="46.1">F</text>
<text x="278.8" y="42.6">E</text>
<text x="278.8" y="46.1">F</text>
<text x="322.9" y="42.6">E</text>
<text x="322.9" y="46.1">F</text>
<text x="63.6" y="49.7">F</text>
<text x="63.6" y="53.2">G</text>
<text x="85.7" y="53.2">G2</text>
<text x="104.2" y="49.7">F</text>
<text x="104.2" y="53.2">G</text>
<text x="126.2" y="53.2">G2</text>
<text x="148.3" y="49.7">F</text>
<text x="148.3" y="53.2">G</text>
<text x="170.3" y="53.2">G2</text>
<text x="237.6" y="53.2">DP</text>
<text x="238.3" y="49.7">G</text>
<text x="260.3" y="53.2">G1</text>
<text x="260.3" y="49.7">G2</text>
<text x="278.1" y="53.2">DP</text>
<text x="278.8" y="49.7">G</text>
<text x="300.9" y="53.2">G1</text>
<text x="300.9" y="49.7">G2</text>
<text x="322.2" y="53.2">DP</text>
<text x="322.9" y="49.7">G</text>
<text x="345" y="53.2">G1</text>
<text x="345" y="49.7">G2</text>
<text x="62.9" y="56.7">DP</text>
<text x="85.7" y="56.7">G1</text>
<text x="103.5" y="56.7">DP</text>
<text x="126.2" y="56.7">G1</text>
<text x="147.6" y="56.7">DP</text>
<text x="170.3" y="56.7">G1</text>
</g>
</svg>
